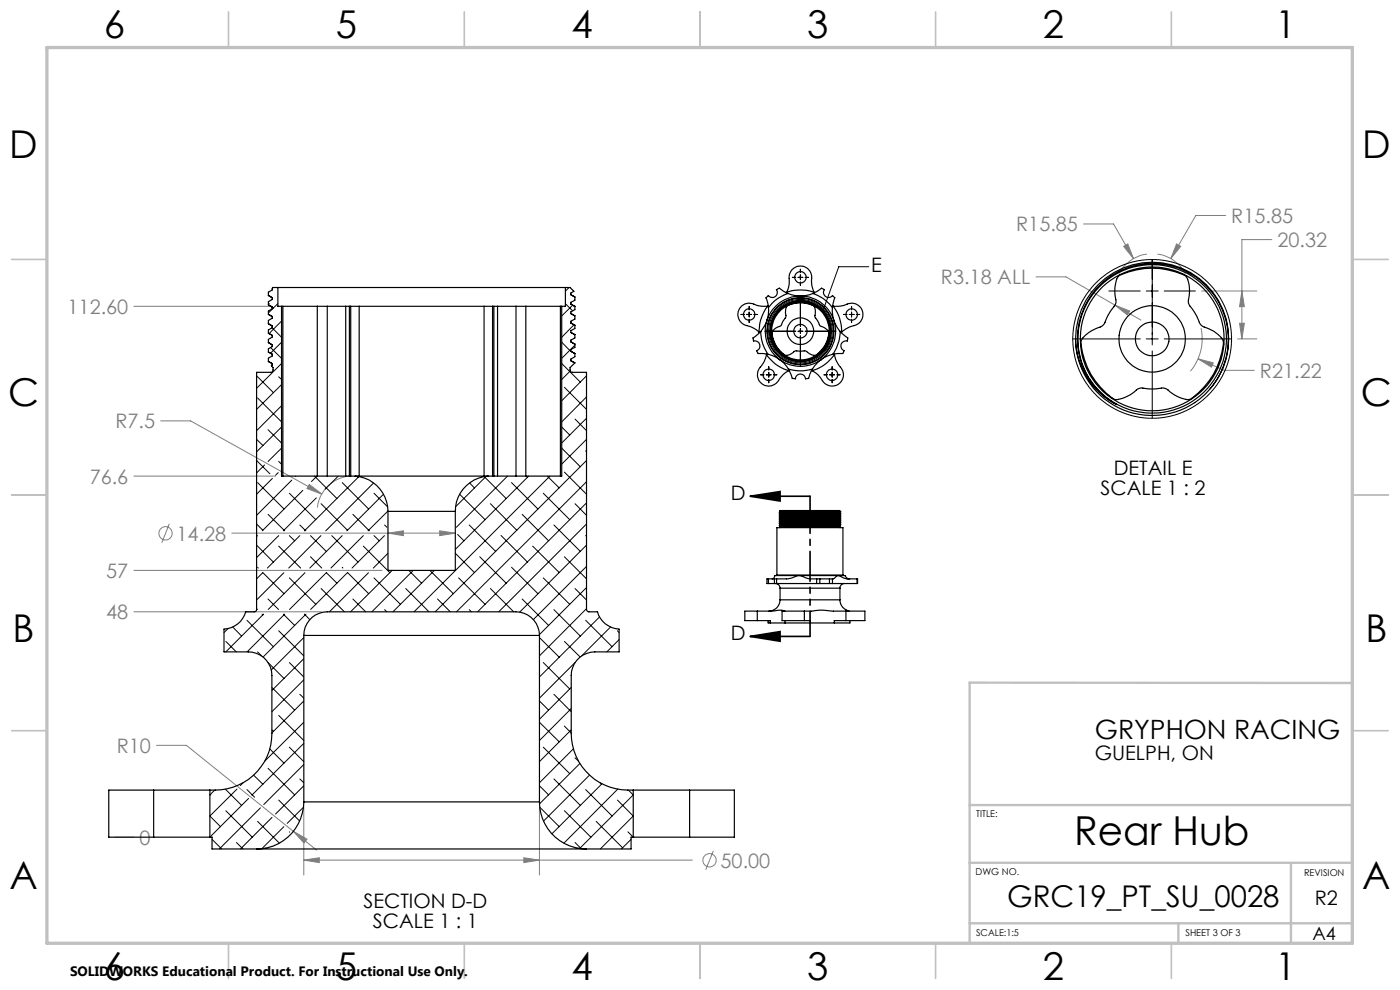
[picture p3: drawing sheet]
<svg xmlns="http://www.w3.org/2000/svg" width="297mm" height="210mm" viewBox="0 0 297 210" stroke-linecap="round" stroke-linejoin="round" font-family="sans-serif">
<g fill="none" stroke="#808080" stroke-width=".21">
<path d="M219.8 58.7h6.3l15.9 9.2M229.9 47.5h6.3l4.3 7.3M238.4 52.3l.9-.6 1.2 3.1zM243.3 53.9a8 8 0 0 0-5.9 4.2M245.5 53.9a7.9 7.9 0 0 1 6 4.2M249.6 51.7l.9 .6-2.1 2.5zM260 45.7h-6.3l-5.3 9.1M269.8 50.8h-6.3v21.1M28.4 65h29.3M236.5 64.7l3.1 1.3-.5 .8zM254.2 76.1l3.2 .9-.4 .9zM254.2 76.1l5.6 2.5h6.3"/>
<path d="M254.8 69.6a10.7 10.7 0 0 1-2.2 9.1M254.9 61.7h11.7M262.5 71.9h4.1M263 68.6h1l-.5 3.3zM263.5 61.7l.5 3.3h-1zM34.1 89.3h6.3l27.9 15.5M28.4 101h30.1M35.9 111.1l-1.6 4M49.2 113.1h47.4M65.6 102.8l2.7 2-3.2-1.2zM74.1 101a7.5 7.5 0 0 0-6.8 6.7M82.3 113.1l3.3-.5v1z"/>
<path d="M93.3 112.6l3.3 .5-3.3 .5zM28.4 129.8h39.8M28.4 121h52.6M33.2 158.1h6.3l22.7 18.2M24.3 177.6h4.1M62.2 176.3l2.9 1.7-.6 .8zM62.2 176.3l5 4M64.5 171.4v14.2M114.4 171.4v14.2M64.5 182.4l3.2-.4v1zM64.5 182.4h82.4M111.1 182l3.3 .4-3.3 .6z"/>
<path d="M151.3 180.5l-1.6 4"/>
<circle cx="35.1" cy="113.1" r="1.4"/>
<circle cx="150.5" cy="182.5" r="1.41"/>
</g>
<g fill="none" stroke="#000" stroke-width=".21">
<path d="M168.1 58.8h.7M169.3 58.8h1M169.8 57.1v.7M169.8 58.3v1M169.8 59.8v.7M170.8 58.8h.7M184.3 56.6h-6.4l-3.2 9M244.4 55.1v18.1M157.2 66.7h.7M158.4 66.7h1.1M158.9 65v.7M158.9 66.2v1"/>
<path d="M158.9 67.7v.7M159.9 66.7h.8M161.4 79.5h.7M162.3 70.3h6.5M162.6 79.5h1M163.1 77.8v.7M163.1 79v1M164.1 79.5h.7M169.3 70.3h1M169.8 62.8v6.4M169.8 69.7v1.1M169.8 71.3v6.4"/>
<path d="M170.8 70.3h6.5M174.8 79.5h.7M176 79.5h1M176.5 77.8v.7M176.5 79v1M177.6 79.5h.6M179 66.7h.7M180.2 66.7h1M180.7 65v.7M180.7 66.2v1M180.7 67.7v.7M181.7 66.7h.7"/>
<path d="M227.6 71.9h14.3M235.2 61.7h6.7M243.2 71.9h2.5M243.2 61.7h2.5M244.4 74.4v14.3M247 71.9h14.3M247 61.7h6.6M163.1 80.5v.7M176.5 80.5v.7"/>
<circle cx="169.8" cy="70.2" r="6.7"/>
</g>
<path d="M159.1 105.3l6.4-1v2zM159.1 105.3h12.7M159.1 135l6.4-1v2zM159.1 135h12.7" fill="none" stroke="#000" stroke-width=".35"/>
<path d="M171.8 105.3v29.7" fill="none" stroke="#000" stroke-width=".35" stroke-dasharray="6.3 1.3 1.3 1.3 1.3 1.3" stroke-dashoffset="1"/>
<g fill="none" stroke="#c0c0c0" stroke-width=".35">
<path d="M48.5 2.5v7.5M98.5 2.5v7.5M148.5 2.5v7.5M198.5 2.5v7.5M248.5 2.5v7.5M2.5 55h7.5M287 55h7.5M2.5 105h7.5M287 105h7.5M2.5 155h7.5M287 155h7.5M48.5 200v7.5"/>
<path d="M98.5 200v7.5M148.5 200v7.5M198.5 200v7.5M248.5 200v7.5"/>
</g>
<path d="M286.9 144.9l-81.2-.1v55.3M205.7 170.8h81.2M205.7 195.9h81.2M205.7 183h81.2M250 195.8v4.2M273.9 183.1v17" fill="none" stroke="#c0c0c0" stroke-width=".5"/>
<path d="M9.9 10.1h277v190h-277z" fill="none" stroke="#c0c0c0" stroke-width=".7"/>
<path d="M159.1 105.3l6.4-1v2zM159.1 135l6.4-1v2z" fill="#000"/>
<path d="M64.5 182.4l3.2-.4v1zM111.1 182l3.3 .4-3.3 .6zM82.3 113.1l3.3-.5v1zM93.3 112.6l3.3 .5-3.3 .5zM65.6 102.8l-.5 .8 3.2 1.2zM62.2 176.3l2.3 2.5 .6-.8zM236.5 64.7l2.6 2.1 .5-.8zM263 68.6h1l-.5 3.3zM263.5 61.7l.5 3.3h-1zM238.4 52.3l2.1 2.5-1.2-3.1zM249.6 51.7l-1.2 3.1 2.1-2.5zM254.2 76.1l2.8 1.8 .4-.9z" fill="#808080"/>
<g fill="none" stroke="#000" stroke-width=".25">
<path d="M237.3 58.5a16.2 16.2 0 0 1 14.2 0 6.5 6.5 0 0 1 .6 5.5 2.68 2.68 0 0 0 1 1.7l.8 1.3a4.2 4.2 0 0 0 1.1 2.1l.3 .2a6.1 6.1 0 0 1 4.2 3.2 15.6 15.6 0 0 1-7.2 12.2 7.2 7.2 0 0 1-4.8-2.2 2.5 2.5 0 0 0-2.1 0h-1.9a2.36 2.36 0 0 0-2.8 .6 5.4 5.4 0 0 1-4.5 1.5 16 16 0 0 1-6.9-12.1 3 3 0 0 1 1.6-1.9l1.4-.8a2.87 2.87 0 0 0 2.1-1.3 14.9 14.9 0 0 1 2.2-4l.1-.5a7 7 0 0 1 .6-5.5zM56.9 74.7l.8 .4M56.9 72.7l.8 .5M56.9 70.7l.8 .4M56.9 68.7l.8 .4M56.9 66.7l.8 .5M56.9 64.7l.8 .4M56.9 62.7l.8 .4M56.9 76.7l.8 .4M56.9 66.7l.8 .4M56.9 72.7h.1M56.9 70.7h.1"/>
<path d="M56.9 68.7h.1M56.9 66.7h.1M56.9 74.7h.1M56.9 76.7h.1M56.9 62.7h.1M57.7 77.1v.4M57.7 77.5l-.1 .1a1.02 1.02 0 0 1 .3 1.2l-.4 .2h-3.1v50.4l-.4 .4h-1.9a5.1 5.1 0 0 1-4.6 3.6v4.9h5.2a5 5 0 0 1 5 5v12.3a12.1 12.1 0 0 1-13.2 12M57.7 75.1v.4l-.8 .5v.7M57.7 73.2v.3l-.8 .5v.7M57.7 71.1v.4l-.8 .5v.7M57.7 69.1v.4l-.8 .5v.7M57.7 67.1v.4l-.8 .5v.7"/>
<path d="M57.7 65.1v.4l-.8 .5v.7M57.7 63.1v.4l-.8 .5v.7M58.9 61h-1l-.2 .2v.3l-.8 .5v.7M58.9 61h61M58.9 61v4h.8M59.7 65h.3M59.7 65v36h15.7M60 65h7.3M60 65v36M67.3 65h2.1M67.3 65v36M69.4 65h3.9"/>
<path d="M69.4 65v36M73.3 65h.8M73.3 65v36M74.1 65v36M74.1 65h.3M74.4 65h1.8M74.4 65v36M76.2 65h26.5M76.2 65v36M102.7 65h1.8M102.7 65v36M104.5 65h.3"/>
<path d="M104.5 65v36M104.8 65h.8M104.8 65v36M105.6 65h3.9M105.6 65v36M109.5 65h2M109.5 65v36M111.5 65h7.4M111.5 65v36M118.9 65h.3M118.9 65v36M119.2 65v36h-15.7"/>
<path d="M119.9 61h1l.8 .8-.6 .4v.3l.9 .5M119.9 61v4h-.7M121.1 76.5l.8 .5M121.1 74.5l.8 .5M121.1 72.5l.8 .5M121.1 70.5l.8 .5M121.1 68.5l.8 .5M121.1 66.5l.8 .5M121.1 64.5l.8 .5M121.1 62.5l.8 .5M121.8 65h.2M121.8 73h.2"/>
<path d="M121.8 71h.2M121.8 69h.2M121.8 67h.2M121.8 75h.2M121.8 77h.2M121.8 63h.2M122 77l-1.1 1v.6l.2 .3 3.3 .1v50.3l.4 .5h2a5 5 0 0 0 4.5 3.6v4.9h-5.1a5 5 0 0 0-5 5v12.3a12.1 12.1 0 0 0 13.1 12M122 63v.7l-.9 .4v.4l.9 .5M122 65v.7l-.9 .4v.4l.9 .5M122 67v.7l-.9 .4v.4l.9 .5M122 69v.7l-.9 .4v.4l.9 .5M122 71v.7l-.9 .4v.4l.9 .5"/>
<path d="M122 73v.7l-.9 .4v.4l.9 .5M122 75v.7l-.9 .5v.3l.9 .5M161 70.5h.1M161.4 70.3a8.3 8.3 0 0 0 1.5 4.9M161.4 70.3l-1.2 1.1a.63 .63 0 0 0-.3 .9 1.07 1.07 0 0 1 1.3 .8 1.07 1.07 0 0 1-.7 1.3l.1 .1a.73 .73 0 0 0 1 .5l1.3 .2M162.6 75.2a8.4 8.4 0 0 0 4.7 3.4M162.6 75.2a6.5 6.5 0 0 1-1.6 3.1 2.42 2.42 0 0 0 1.1 3.4 2.42 2.42 0 0 0 3.2-1.3l.8-.9 1.2-.9M162.6 75.1v.1M162.7 67.9a7.5 7.5 0 0 0 2.7 8.4M162.7 67.9l-.5 1.1-.8 1.3M162.8 64.9a9 9 0 0 0-1.8 5.6M162.8 64.9a6.7 6.7 0 0 1-3.4-.5 2.42 2.42 0 0 0-2.8 2.1 2.42 2.42 0 0 0 2.2 2.7l1.4 .6 .8 .7"/>
<path d="M162.9 75.2l1.5 .5 1 .6M163 64.9h-.2M163 65.3v1.3l-.3 1.3M163.3 70.3a6.5 6.5 0 0 1 8.7-6.2 6.5 6.5 0 0 1 2.7 10.4M165.4 76.3a7.5 7.5 0 0 0 8.8 0M165.4 76.3l1 .8 .9 1.2M165.5 65.6a6.5 6.5 0 0 1 9.6 1.1 6.5 6.5 0 0 1-2.4 9.5 6.5 6.5 0 0 1-9-3.7l-.4-2.2a6.5 6.5 0 0 0 3.5 5.5l-1.2-.8-.9-.9-.8-1.4-.4-1.3a6.4 6.4 0 0 1 2-5.8zM166.9 62l-.1 .1M166.9 62a8.8 8.8 0 0 1 5.8 0M166.9 62a6.3 6.3 0 0 0 .5-3.5 2.41 2.41 0 0 1 2.9-2 2.41 2.41 0 0 1 1.9 2.9v1.2l.5 1.4M167 64.9a5.6 5.6 0 0 1 5.8 .2l.2 .7-.1 1.5 1.1 1.8a2.49 2.49 0 0 1 1.9 1.6 5.7 5.7 0 0 1-3.1 4.7l-.8-.2-1.3-.8h-2a2.57 2.57 0 0 1-2.2 .9 6 6 0 0 1-2.7-5l.8-.7 1.1-.6 1-1.7a4.1 4.1 0 0 1 .3-2.4zM167.1 62.3l1.8 .5h.9"/>
<path d="M167.1 62.3a8.2 8.2 0 0 0-4.1 3M167.1 62.3l-1.3-.9a.73 .73 0 0 0-1.1 0 1.07 1.07 0 0 1-.2 1.5 1.07 1.07 0 0 1-1.5-.2l-.1 .1a.55 .55 0 0 0-.2 .9l.3 1.6M167.3 78.3a8.6 8.6 0 0 0 5.1 0M167.3 78.3l.6 1.5a.63 .63 0 0 0 .8 .6 1.15 1.15 0 0 1 1.1-1.1 1.15 1.15 0 0 1 1.2 1.1v-.1a.66 .66 0 0 0 .8-.8l.6-1.2M167.4 78.6h-.1M169.8 62.8a7.5 7.5 0 0 0-7.1 5.1M169.8 62.8a7.4 7.4 0 0 1 7.1 5.1M172.2 78.6h.1M172.4 62.3l-1.2 .3-1.4 .2M172.4 62.3a8.1 8.1 0 0 1 4.2 3M172.4 62.3l1.4-.9a.7 .7 0 0 1 1.1 0 1.12 1.12 0 0 0 .3 1.5 1.12 1.12 0 0 0 1.5-.1 .55 .55 0 0 1 .2 .9l-.3 1.6M172.7 62l.1 .1"/>
<path d="M174.2 76.3l-.9 .8-.9 1.2M176.6 65.3v.8l.3 1.8M176.6 75.2l-1.1 .3-1.3 .8M176.6 64.9h.1M176.7 64.9a8.5 8.5 0 0 1 1.8 5.6M176.7 64.9a6.9 6.9 0 0 0 3.5-.5 2.42 2.42 0 0 1 2.9 2.1 2.42 2.42 0 0 1-2.3 2.7l-1.4 .6-.9 .7M176.9 67.9a7.4 7.4 0 0 1-2.7 8.4M176.9 67.9l.7 1.6 .6 .8M177 75.1v.1M177 75.2a8.6 8.6 0 0 1-4.7 3.4M177 75.2a7.8 7.8 0 0 0 1.8 3.4 2.43 2.43 0 0 1-1.4 3.1 2.43 2.43 0 0 1-3.2-1.3l-.7-.9-1.2-.9M178.2 70.3a8.7 8.7 0 0 1-1.6 4.9"/>
<path d="M178.2 70.3l1.2 1.1a.6 .6 0 0 1 .4 .9 1.12 1.12 0 0 0-1.3 .7 1.12 1.12 0 0 0 .6 1.4l-.1 .1a.67 .67 0 0 1-1 .5l-1.4 .2M178.5 70.5h.1M228.2 71.9a16.2 16.2 0 0 1 21.9-15.3 16.2 16.2 0 0 1 6.6 25.9M233.2 60.7a16.1 16.1 0 0 1 27.1 8.3 16.1 16.1 0 0 1-22 18 16.4 16.4 0 0 1-10.1-15.1 16.1 16.1 0 0 0 8.7 13.9 15.9 15.9 0 0 1-3.7-25.1zM75.4 101a7.5 7.5 0 0 1 6.9 7.5M75.4 101h28.1M82.3 108.5h14.3M82.3 108.5v12.5h14.3v-12.5M103.5 101a7.5 7.5 0 0 0-6.9 7.5M165.3 111.2l.2 .1M165.3 110.8h.2M165.3 110.3l.2 .1"/>
<path d="M165.3 110l.2 .1M165.3 109.6h.2M165.3 109.1l.2 .1M165.3 108.8l.2 .1M165.3 111.5h1.1M165.3 108.6v.2M165.3 109v.1M165.3 109.4v.2M165.3 109.8v.2M165.3 110.2v.1M165.3 110.6v.2M165.3 111v.2"/>
<path d="M165.3 111.4v.1M165.3 111.5l.1 .1M165.4 111.6h.1M165.5 110.9l-.2 .1M165.5 110.5l-.2 .1M165.5 110.1l-.2 .1M165.5 109.7l-.2 .1M165.5 109.3l-.2 .1M165.5 108.9l-.2 .1M165.5 108.5l-.2 .1M165.5 111.3l-.2 .1M165.5 111.3h.1"/>
<path d="M165.5 110.8v.1M165.5 110.4v.1M165.5 110.1h.1M165.5 109.6v.1M165.5 109.2v.1M165.5 108.9h.1M165.5 108.4v.1M165.5 108.4v-.1h12.6l.2 .2M165.5 111.7h1.4M165.5 111.7h.1M165.5 111.6v.1M165.5 111.8l-.1 .1"/>
<path d="M165.5 111.7h12.6M165.5 111.8h12.6M165.5 111.7v.1M166.4 111.5l-1 .1M171.2 108.4h6.2M171.2 108.4h-5.7M171.8 108.5h6.5M171.8 108.5l-6.5 .1M177.4 108.4l-5.6 .1M177.4 108.4l-11.9 .1M178.1 111.8l.1 .1M178.1 111.7v.1"/>
<path d="M178.2 111.1l.1 .1M178.2 110.7l.1 .1M178.2 110.3l.1 .1M178.2 109.9l.1 .1M178.2 109.5l.1 .1M178.2 109.1l.1 .1M178.2 108.7l.1 .1M178.2 111.5l.1 .1M178.2 111v.1M178.2 110.7h.1M178.2 110.2v.1M178.2 109.8v.1"/>
<path d="M178.2 109.5h.1M178.2 109v.1M178.2 108.6v.1M178.2 111.4v.1M178.2 111.4l-12.7 .2M178.2 111l-12.7 .3M178.2 110.7l-12.7 .1M178.2 110.2l-12.7 .2M178.2 109.8l-12.7 .3M178.2 109.5l-12.7 .1M178.2 109l-12.7 .2M178.2 108.6l-12.7 .3"/>
<path d="M178.2 111.5l-11.3 .2M178.2 111.1l-12.7 .2M178.2 110.7l-12.7 .2M178.2 110.3l-12.7 .2M178.2 109.9l-12.7 .2M178.2 109.5l-12.7 .2M178.2 109.1l-12.7 .2M178.2 108.7l-12.7 .2M178.3 111.6l-11.4 .1M178.3 111.6l-.2 .1M178.3 110.9l-.1 .1M178.3 110.6l-.1 .1"/>
<path d="M178.3 110.2h-.1M178.3 109.7l-.1 .1M178.3 109.4l-.1 .1M178.3 109h-.1M178.3 108.5l-.1 .1M178.3 111.4h-.1M178.3 111.4l-11.9 .1M178.3 110.9l-13 .3M178.3 110.6l-13 .2M178.3 110.2l-13 .1M178.3 109.7l-13 .3M178.3 109.4l-13 .2"/>
<path d="M178.3 109l-13 .1M178.3 108.5l-13 .3M178.3 111.2l-13 .2M178.3 110.8l-13 .2M178.3 110.4l-13 .2M178.3 110l-13 .2M178.3 109.6l-13 .2M178.3 109.2l-13 .2M178.3 108.8l-13 .2M178.3 108.5h.1M178.3 108.8v.2M178.3 109.2v.2"/>
<path d="M178.3 109.6v.1M178.3 110v.2M178.3 110.4v.2M178.3 110.8v.1M178.3 111.2v.2M64.5 134.8a5 5 0 0 1 4.9-5h40a5 5 0 0 1 5 5M64.5 134.8h49.9M64.5 134.8v35.3M114.4 134.8v35.3M160.7 129.6h3a4.5 4.5 0 0 1 2.8 0M160.7 131.6h2.7v.5M160.7 129.6h-2.7v2h2.7"/>
<path d="M160.7 129.6v2M162.9 131.6v.5h.5M163 122.8h1.3M163 123.8h1.3M163 122.8h-.3v1h.3M163 122.8v1M163.4 132.1h3.1M164.3 122.8h.4M164.3 123.8h.4M164.3 122.8v1M164.5 123.8a.96 .96 0 0 1 1 1M164.7 123.8h8.5"/>
<path d="M164.7 122.8v1M164.8 122l-.1 .1M164.8 122v-10.1h14v10.1M164.8 122h14M165.5 127.2a2.41 2.41 0 0 1-2.4 2.4M165.5 127.2h12.7M165.5 124.8h12.7M165.5 124.8v2.4M166.5 132.1h5.4M166.5 131.6v.5M169.5 122.1h-.2a7.8 7.8 0 0 1-4.6 .7M169.5 122.1h.3a5.3 5.3 0 0 0 3.4 .7"/>
<path d="M169.5 122.1h8.4M169.5 122.1h-5.1l-.2 .5-.4 .2M170.6 129.6h-4.7v2h4.7M170.6 129.6h1.7a14.3 14.3 0 0 1 4.9 0h2.3M170.6 131.6h1.3v.5M170.6 129.6v2M171.9 132.1h5.1M173.2 122.8h.7M173.2 123.8h.7M173.2 122.8v1M173.9 122.8h2.1M173.9 123.8h2.1"/>
<path d="M173.9 122.8v1M176 122.8h.6M176 123.8h.6M176 122.8v1M176.6 123.8h5.2M176.6 122.8v1M177.9 122.1h.7a.67 .67 0 0 1 .9 .4l.8 .3M177.9 122.1l-1.3 .7M177.9 122.1a4.9 4.9 0 0 0 3.7 .7h.2M178.2 127.2a2.52 2.52 0 0 0 2 2.4M178.2 124.8v2.4M178.8 122l.1 .1"/>
<path d="M179.2 123.8a.95 .95 0 0 0-1 1M179.5 131.6h-2.5v.5M179.5 129.6h4v2h-4M179.5 129.6v2M180.3 131.6v.5h-3.3M181.8 122.8v1M32.6 167.6h11.9M32.6 177.6h11.9M32.6 167.6h-9.5v10h9.5M32.6 167.6v10M44.5 177.6h.5v2.5h9.4M44.5 167.6v10"/>
<path d="M64.5 170.1a10 10 0 0 1-10.1 10M64.5 170.1h49.9M114.4 170.1a10 10 0 0 0 10 10M134.3 167.6h12M134.3 177.6h12M134.3 177.6h-.4v2.5h-9.5M134.3 167.6v10M146.3 167.6h9.5v10h-9.5M146.3 167.6v10M54.4 180.1h70"/>
<circle cx="169.8" cy="58.8" r="1.2"/>
<circle cx="158.9" cy="66.7" r="1.2"/>
<circle cx="163.1" cy="79.5" r="1.2"/>
<circle cx="169.8" cy="70.2" r="2.83"/>
<circle cx="169.8" cy="70.3" r="6.1"/>
<circle cx="169.8" cy="70.2" r="7"/>
<circle cx="169.8" cy="70.2" r="7.1"/>
<circle cx="169.8" cy="70.3" r="6.3"/>
<circle cx="169.8" cy="70.2" r="1.42"/>
<circle cx="176.5" cy="79.5" r="1.21"/>
<circle cx="180.7" cy="66.7" r="1.21"/>
<circle cx="244.4" cy="71.9" r="15.7"/>
<circle cx="244.4" cy="71.9" r="3.6"/>
<circle cx="244.4" cy="71.9" r="15.2"/>
<circle cx="244.4" cy="71.9" r="7.1"/>
</g>
<g fill="none" stroke="#000" stroke-width=".21">
<path d="M54.4 79.7l3.6 3.6M56.9 64.3l.3 .2M57.4 73.7l2.3 2.3M57.7 65l.3 .3M57.7 69.5l2 2M58.9 64.4l-2 2M59.1 79.9l.6 .6M59.7 68.1l-2.6 2.7M59.7 72.6l-2.3 2.3M59.7 77.1l-5.3 5.3M119.2 77.1l3.9 4M119.2 72.6l1.7 1.7"/>
<path d="M119.9 64.4l1.6 1.5M120.7 61l-.8 .8M121 78.7l-1.8 1.8M121.5 64.7l-2.3 2.3M121.8 68.9l-2.6 2.6M122 73.2l-2.8 2.8M124.4 79.7l-5.2 5.3M54.4 97.7l2.9 2.8M54.4 93.2l1.4 1.3M54.6 84.4l5.1 5.1M56.1 98.6l-1.7 1.7M56.9 91.1l2.8 2.9"/>
<path d="M59.1 97.9l.6 .6M59.7 81.6l-5.3 5.2M59.7 86.1l-5.3 5.3M59.7 90.6l-5.3 5.2M59.7 95.1l-2.8 2.8M119.2 95.1l3.9 3.9M119.2 90.6l1.7 1.7M119.7 82.2l4.7 4.6M122 88.9l2.4 2.5M124.2 95.6l.2 .2M124.4 84.2l-5.2 5.3M124.4 88.7l-5.2 5.3"/>
<path d="M124.4 93.2l-5.2 5.3M124.4 97.7l-32.1 32.1M54.4 115.6l3.6 3.6M54.4 111.2l1.4 1.3M54.6 102.4l5.7 5.6M54.6 113.6l-.2 .2M56.9 109.1l3.5 3.5M57.8 101.5l-3.4 3.3M59 100.3l-.5 .5M59.1 115.8l4.7 4.7M59.1 113.6l-4.7 4.7M61.4 113.6l1.1 1.1"/>
<path d="M61.4 104.6l5.6 5.6M61.9 101.8l-7.5 7.5M62.8 101l-.1 .1M63.6 113.6l-6.9 6.9M63.6 111.4l1.3 1.2M64.2 104l-8.6 8.6M65.9 118.1l2.4 2.4M65.9 113.6l3.3 3.4M66.7 101l4.8 4.8M67.1 105.6l-7 7M67.2 101l-1.1 1.2M68.1 113.6l-6.9 6.9"/>
<path d="M68.1 106.8l5.6 5.7M70.4 113.6l5.6 5.6M71.8 101l-2.8 2.8M72.6 102.4l5.6 5.6M72.6 113.6l-6.9 6.9M74.9 109.1l3.5 3.5M75.7 101l.3 .2M76.1 101.1l-11.5 11.5M77.1 115.8l5.6 5.7M77.1 113.6l-6.9 6.9M79.3 102.4l-10.2 10.2M79.3 113.6l1.2 1.1"/>
<path d="M79.3 104.6l2.9 2.9M81.4 104.8l-7.8 7.8M81.6 113.6l-6.9 6.9M81.6 111.4l.5 .5M82.3 108.4l-4.2 4.2M82.3 117.4l-3.1 3.1M96.6 117.4l4 4.1M97.1 113.4l1.3 1.3M97.5 104.8l5.4 5.4M99.6 111.4l5.6 5.6M99.6 102.4l1 1.1M101.8 118.1l5.6 5.6"/>
<path d="M102.7 101.1l4.7 4.7M103.2 101l-6.6 6.5M104 106.8l5.6 5.7M106.3 113.6l5.6 5.6M107.7 101l-10.9 10.9M108.5 102.4l5.6 5.6M110.8 109.1l5.6 5.6M111.6 101l.3 .2M112.1 101l-15.5 15.5M113 115.8l5.6 5.7M115.3 104.6l5.6 5.6M116.1 101l2.5 2.5"/>
<path d="M116.7 101l-28.9 28.8M117.5 111.4l5.6 5.6M119.7 118.1l4.7 4.7M119.7 100.1l4.7 4.7M122 106.8l2.4 2.5M124.2 113.6l.2 .2M124.4 102.2l-27.6 27.6M124.4 106.7l-23.1 23.1M124.4 111.2l-18.6 18.6M124.4 115.6l-14.2 14.2M47.9 136.1l2.2 2.2M48.4 133.3l-.9 .9"/>
<path d="M49.4 133l1.9 1.9M52.4 131.6l5.6 5.6M54.4 129.1l.2 .2M54.6 138.3l.9 .8M54.6 120.3l.2 .2M55.6 130.3l.2 .1M55.7 121.5l-1.3 1.3M55.8 121.5l4.5 4.4M55.9 130.3l-8 8M56.9 127.1l2.2 2.2M59.1 133.8l5.4 5.3M60.1 130.3l2.4 2.4"/>
<path d="M60.2 121.5l-5.8 5.8M60.4 130.3l-8 8M61.4 122.6l5.6 5.6M64.5 135.2l-7 6.9M64.5 139.7l-6.8 6.8M64.6 130.3l1.1 1.1M64.7 121.5l-7.8 7.8M64.9 130.3l-9.1 9.1M68.1 124.8l5 5M69.2 121.5l-7.8 7.8M69.3 121.5l2.2 2.2M72.6 120.3l.1 .2"/>
<path d="M73.7 121.5l-7.8 7.8M73.8 121.5l4.4 4.4M74.9 127.1l2.7 2.7M78.2 121.5l-8.3 8.3M79.3 122.6l5.6 5.6M81.6 129.3l.5 .5M83.2 121l-8.8 8.8M86.1 124.8l4.9 5M86.7 121l2.7 2.7M87.7 121l-8.8 8.8M91.2 121l5 4.9M92.1 121l-8.7 8.8"/>
<path d="M92.8 127.1l2.7 2.7M97.3 122.6l5.6 5.6M99.6 129.3l.4 .5M104 124.8l5 5M108.5 120.3l5.6 5.6M110.8 127.1l5.6 5.6M114.4 135.2l4.2 4.2M115.3 122.6l5.6 5.6M117.5 129.3l5.6 5.6M119.7 136.1l3.4 3.3M122 124.8l2.4 2.5M124.2 131.6l5.7 5.6"/>
<path d="M124.4 120.1l-11.3 11.3M124.4 124.6l-10 10M124.4 129.1l-10 10M127.2 130.9l-12.8 12.7M129.5 133l-6.1 6.1M131 133.8l.3 .4M131.3 135.7l-2.6 2.6M56.8 140.5l3.5 3.4M57.2 158.8l3.1 3.1M57.7 154.8l.3 .3M57.7 145.8l4.8 4.8M59.1 151.8l5.4 5.3"/>
<path d="M61.4 158.5l3.1 3.1M61.4 140.5l3.1 3.1M63.6 147.3l.9 .8M64.5 144.2l-6.8 6.8M64.5 148.7l-6.8 6.8M64.5 153.2l-8.4 8.3M64.5 157.7l-11.1 11M114.4 153.2l4.2 4.2M114.4 148.7l2 1.9M115.3 158.5l5.6 5.6M115.3 140.5l5.6 5.6M117.5 147.3l3.7 3.7"/>
<path d="M119.7 154l1.5 1.5M121.2 145.8l-6.8 6.8M121.2 150.3l-6.8 6.8M121.2 154.8l-6.8 6.8M121.6 158.8l-7.2 7.2M122 140.5l-7.6 7.6M44.5 177.6h.1M44.5 168.6h.1M45 178l2 2.1M45.5 167.6l-1 1M47.8 167.4l3.5 3.4M47.9 172l5.6 5.6"/>
<path d="M50.2 178.7l1.3 1.4M50.3 167.4l-5.8 5.7 2.3 2.3M51.6 166l-.6 .6M52.4 167.5l1.6 1.6M52.7 169.4l-8.2 8.2M53.8 164.4l2 2M54.6 174.2l4.7 4.6M55.2 171.4l-8.7 8.7M56.9 163l5.6 5.6M57.7 173.4l-6.7 6.7M59.1 169.7l4.5 4.5M60.2 175.4l-4.6 4.6"/>
<path d="M61.4 176.5h.1M63.6 165.2l.9 .8M64.4 171.2l-3.5 3.5M64.5 162.2l-8.5 8.5M64.5 166.7l-6 6M114.4 166.7l2 1.9M114.5 171.2l4.1 4.2M117.5 165.2l5.6 5.6M119.7 172l5.6 5.6M122 178.7l1.3 1.3M122 160.8l.8 .7M123 162l-8.6 8.5"/>
<path d="M124.2 167.5l5.7 5.6M125.1 164.4l-9.8 9.8M126.5 174.2l5.6 5.6M127.3 166l.3 .4M127.7 166.3l-10.6 10.6M131 169.7l3.3 3.4-6.9 7M131.1 167.4l-11.5 11.4M133.2 176.5l1.1 1.1M133.3 167.6l1 1-11.3 11.4M133.9 178l-2.1 2.1M134.3 177.6h.1"/>
<circle cx="244.4" cy="71.9" r="16.8"/>
</g>
<text font-size="8.5" x="227.9" y="179.3">Rear Hub</text>
<g font-size="8.1">
<text x="22" y="8">6</text>
<text x="71.2" y="8">5</text>
<text x="121.2" y="8">4</text>
<text x="171.3" y="8">3</text>
<text x="221.3" y="8">2</text>
<text x="270.5" y="8">1</text>
<text x="2" y="33.6">D</text>
<text x="289" y="33.6">D</text>
<text x="1.7" y="86.1">C</text>
<text x="288.7" y="86.1">C</text>
<text x="2.7" y="136.1">B</text>
<text x="289.7" y="136.1">B</text>
<text x="2" y="188.6">A</text>
<text x="289" y="188.6">A</text>
<text x="22" y="208">6</text>
<text x="71.2" y="208">5</text>
<text x="121.2" y="208">4</text>
<text x="171.3" y="208">3</text>
<text x="221.3" y="208">2</text>
<text x="270.5" y="208">1</text>
</g>
<text font-size="6.3" x="213.7" y="192.5">GRC19_PT_SU_0028</text>
<text font-size="5.6" x="232.3" y="156.7">GRYPHON RACING</text>
<g font-size="4.2" fill="#808080">
<text x="261.2" y="47.3">R15.85</text>
<text x="215.6" y="49.1">R15.85</text>
<text x="271" y="52.4">20.32</text>
<text x="199.6" y="60.3">R3.18 ALL</text>
<text x="14.3" y="66.6">112.60</text>
<text x="267.3" y="80.1">R21.22</text>
<text x="24.5" y="90.9">R7.5</text>
<text x="19" y="102.6">76.6</text>
<text x="37.5" y="114.7">14.28</text>
<text x="22.5" y="122.6">57</text>
<text x="22.5" y="131.4">48</text>
<text x="24.8" y="159.7">R10</text>
<text x="29.6" y="179.2">0</text>
<text x="152.9" y="184">50.00</text>
</g>
<g font-size="4.2">
<text x="184.8" y="57.7">E</text>
<text x="236.3" y="100.8">DETAIL E</text>
<text x="155.1" y="106">D</text>
<text x="233.5" y="104.9">SCALE 1 : 2</text>
<text x="155.1" y="135.7">D</text>
<text x="232.3" y="161.2">GUELPH, ON</text>
<text x="77.1" y="192.6">SECTION D-D</text>
<text x="79.1" y="196.8">SCALE 1 : 1</text>
<text x="278.9" y="192.1">R2</text>
</g>
<text font-size="3.9" x="278.4" y="199.3">A4</text>
<text font-size="2.9" x="14.9" y="207.1">SOLIDWORKS Educational Product. For Instructional Use Only.</text>
<g font-size="2">
<text x="207.1" y="173.3">TITLE:</text>
<text x="207" y="185.5">DWG NO.</text>
<text x="276.7" y="185.9">REVISION</text>
<text x="207.1" y="198.6">SCALE:1:5</text>
<text x="251.5" y="198.6">SHEET 3 OF 3</text>
</g>
</svg>
